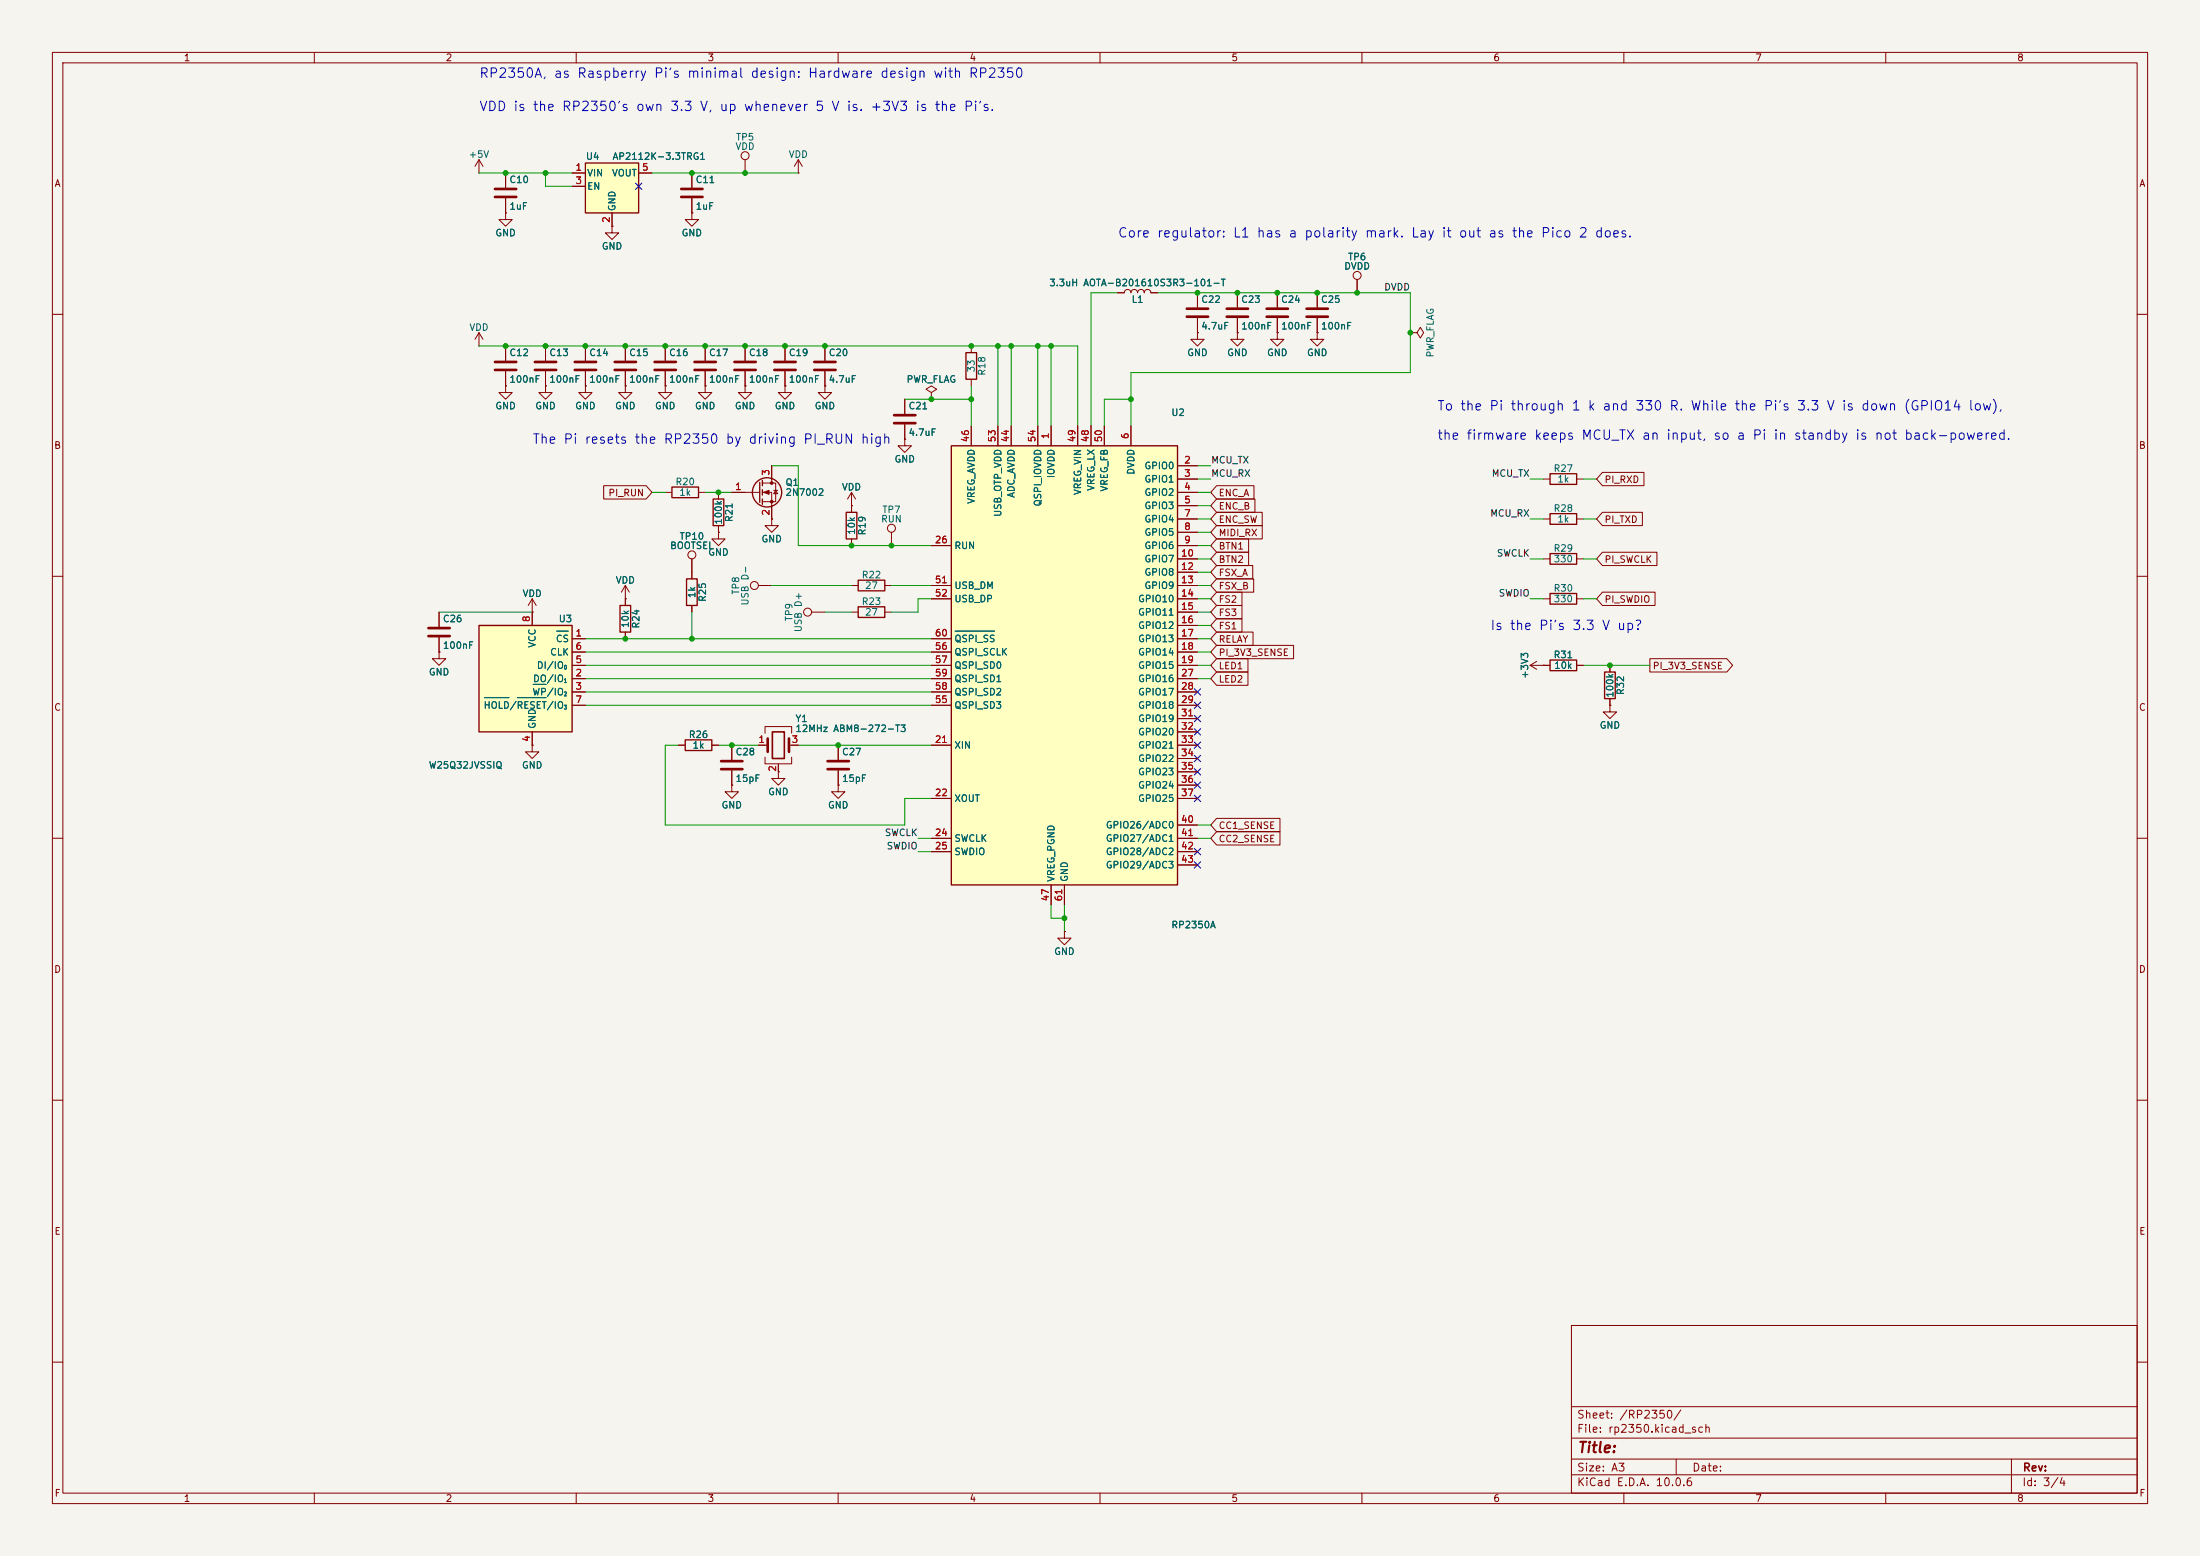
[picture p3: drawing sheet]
<svg xmlns="http://www.w3.org/2000/svg" width="420mm" height="297mm" viewBox="0 0 420 297" stroke-linecap="round" stroke-linejoin="round" font-family="sans-serif">
<path d="M0 0h420v297h-420z" fill="#f5f4ef" stroke="#f5f4ef" stroke-width=".19"/>
<g fill="none" stroke="#840000" stroke-width=".19">
<path d="M10 10h400v277h-400zM12 12h396v273h-396zM60 10v2M110 10v2M160 10v2M210 10v2M260 10v2M310 10v2M360 10v2M91.4 33h.1M91.4 30.5l-.7 1.3M91.4 30.5l.8 1.3"/>
<path d="M91.4 30.5v2.5M96.5 33v2.8M96.5 37.8v2.8M142.2 30.5v2.5M152.4 33h.1M152.4 30.5l-.8 1.3M152.4 30.5l.8 1.3M152.4 30.5v2.5M132.1 40.6v1.3h1.2l-1.2 1.3-1.3-1.3h1.3M132.1 40.6h.1M10 60h2M149.9 73.7v1.2h1.2l-1.2 1.3-1.3-1.3h1.3"/>
<path d="M149.9 73.7h.1M408 60h2M127 94h1.3M133.3 94h1.3M162.6 96.5h.1M162.6 94l-.8 1.3M162.6 94l.7 1.3M162.6 94v2.5M10 110h2M408 110h2M307.3 134.6v1.3h1.3l-1.3 1.3-1.2-1.3h1.2M307.3 134.6h.1"/>
<path d="M10 160h2M408 160h2M10 210h2M408 210h2M300 253h108v32h-108zM10 260h2M300 278.5h108M300 274.5h108M300 268.5h108M320 278.5v3M384 278.5v6.5M408 260h2"/>
<path d="M60 285v2M110 285v2M160 285v2M210 285v2M260 285v2M300 281.5h108M310 285v2M360 285v2"/>
<circle cx="142.2" cy="29.7" r=".76"/>
</g>
<path d="M128.3 93h5v2h-5z" fill="none" stroke="#840000" stroke-width=".25"/>
<path d="M94.5 36.1h4.1M94.5 37.6h4.1" fill="none" stroke="#840000" stroke-width=".51"/>
<path d="M111.8 31.1h10.1v9.5h-10.1z" fill="#ffffc2"/>
<path d="M111.8 31.1h10.1v9.5h-10.1zM184.4 67.3h2v5.1h-2zM295.9 90.4h5.1v2.1h-5.1zM295.9 98h5.1v2.1h-5.1zM295.9 113.3h5.1v2h-5.1zM295.9 105.7h5.1v2h-5.1zM306.3 128.3h2.1v5.1h-2.1z" fill="none" stroke="#840000" stroke-width=".25"/>
<g fill="none" stroke="#840000" stroke-width=".19">
<path d="M109.2 33h2.6M109.2 35.6h2.6M121.9 33h2.6M132.1 33v2.8M132.1 37.8v2.8M116.8 43.2v1.3h1.3l-1.3 1.2-1.2-1.2h1.2M116.8 43.2h.1M116.8 40.6v2.6M172.7 76.2v2.8M185.4 66v1.3M185.4 72.4v1.3M172.7 83.8v1.3h1.3l-1.3 1.3-1.3-1.3h1.3"/>
<path d="M172.7 83.8h.1M172.7 81v2.8M294.6 91.4h1.3M294.6 99.1h1.3M301 91.4h1.3M301 99.1h1.3M170.2 101.6v2.5M294.6 114.3h1.3M294.6 106.7h1.3M301 114.3h1.3M301 106.7h1.3M307.3 127v1.3"/>
<path d="M307.3 133.4v1.2"/>
<circle cx="170.2" cy="100.8" r=".76"/>
</g>
<path d="M130 36.1h4.1M130 37.6h4.1M170.7 79.2h4.1M170.7 80.8h4.1" fill="none" stroke="#840000" stroke-width=".51"/>
<path d="M181.6 85.1h43.2v83.8h-43.2z" fill="#ffffc2"/>
<path d="M181.6 85.1h43.2v83.8h-43.2zM118.4 115.6h2v5.1h-2zM131.1 110.5h2v5.1h-2zM295.9 126h5.1v2h-5.1zM130.8 141.2h5.1v2.1h-5.1z" fill="none" stroke="#840000" stroke-width=".25"/>
<g fill="none" stroke="#840000" stroke-width=".19">
<path d="M96.5 40.6v1.3h1.3l-1.3 1.3-1.3-1.3h1.3M96.5 40.6h.1M213.4 55.9h1.2a.64 .64 0 0 1 .7-.7 .64 .64 0 0 1 .6 .7 .64 .64 0 0 1 .6-.7 .64 .64 0 0 1 .7 .7 .64 .64 0 0 1 .6-.7 .64 .64 0 0 1 .6 .7 .64 .64 0 0 1 .7-.7 .64 .64 0 0 1 .6 .7h1.3M228.6 55.9v2.8M236.2 55.9v2.8M243.8 55.9v2.8M251.5 55.9v2.8M259.1 53.3v2.6M91.4 66h.1M91.4 63.5l-.7 1.3M91.4 63.5l.8 1.3M91.4 63.5v2.5"/>
<path d="M96.5 73.7v1.2h1.3l-1.3 1.3-1.3-1.3h1.3M96.5 73.7h.1M96.5 66v2.8M96.5 70.9v2.8M104.1 73.7v1.2h1.3l-1.3 1.3-1.2-1.3h1.2M104.1 73.7h.1M104.1 66v2.8M104.1 70.9v2.8M111.8 73.7v1.2h1.2l-1.2 1.3-1.3-1.3h1.3M111.8 73.7h.1M111.8 66v2.8M111.8 70.9v2.8"/>
<path d="M119.4 73.7v1.2h1.2l-1.2 1.3-1.3-1.3h1.3M119.4 73.7h.1M119.4 66v2.8M119.4 70.9v2.8M127 73.7v1.2h1.3l-1.3 1.3-1.3-1.3h1.3M127 73.7h.1M127 66v2.8M127 70.9v2.8M134.6 73.7v1.2h1.3l-1.3 1.3-1.3-1.3h1.3M134.6 73.7h.1M134.6 66v2.8M134.6 70.9v2.8"/>
<path d="M142.2 73.7v1.2h1.3l-1.3 1.3-1.2-1.3h1.2M142.2 73.7h.1M142.2 66v2.8M142.2 70.9v2.8M149.9 66v2.8M149.9 70.9v2.8M157.5 73.7v1.2h1.2l-1.2 1.3-1.3-1.3h1.3M157.5 73.7h.1M157.5 66v2.8M157.5 70.9v2.8M177.8 74.9l1-.6-1-.6-1 .6 1 .6v1.3M177.8 76.2h.1"/>
<path d="M228.6 63.5v1.3h1.3l-1.3 1.2-1.3-1.2h1.3M228.6 63.5h.1M228.6 60.7v2.8M236.2 63.5v1.3h1.3l-1.3 1.2-1.3-1.2h1.3M236.2 63.5h.1M236.2 60.7v2.8M243.8 63.5v1.3h1.3l-1.3 1.2-1.2-1.2h1.2M243.8 63.5h.1M243.8 60.7v2.8M251.5 63.5v1.3h1.2l-1.2 1.2-1.3-1.2h1.3M251.5 63.5h.1M251.5 60.7v2.8"/>
<path d="M269.2 63.5h1.3l.6-1 .7 1-.7 1-.6-1M269.2 63.5h.1M185.4 81.3v3.8M190.5 81.3v3.8M193 81.3v3.8M198.1 81.3v3.8M200.7 81.3v3.8M205.7 81.3v3.8M208.3 81.3v3.8M210.8 81.3v3.8M215.9 81.3v3.8M224.8 88.9h3.8"/>
<path d="M224.8 91.4h3.8M224.8 94h3.8M224.8 96.5h3.8M224.8 99.1h3.8M83.8 116.8v2.8M101.6 116.8h.1M101.6 114.3l-.8 1.3M101.6 114.3l.8 1.3M101.6 114.3v2.5M119.4 114.3h.1M119.4 111.8v3.8M119.4 111.8l-.8 1.2"/>
<path d="M119.4 111.8l.7 1.2M132.1 106.7v3.8M132.1 115.6v1.2M177.8 104.1h3.8M177.8 111.8h3.8M177.8 114.3h3.8M224.8 101.6h3.8M224.8 104.1h3.8M224.8 106.7h3.8M224.8 109.2h3.8M224.8 111.8h3.8M224.8 114.3h3.8"/>
<path d="M224.8 116.8h3.8M224.8 119.4h3.8M83.8 124.5v1.2h1.3l-1.3 1.3-1.3-1.3h1.3M83.8 124.5h.1M83.8 121.7v2.8M119.4 120.7v1.2M146 140v-1.3h5.1v1.3M177.8 121.9h3.8M177.8 124.5h3.8M177.8 127h3.8M177.8 129.5h3.8M177.8 132.1h3.8"/>
<path d="M177.8 134.6h3.8M224.8 121.9h3.8M224.8 124.5h3.8M224.8 127h3.8M224.8 129.5h3.8M224.8 132.1h3.8M224.8 134.6h3.8M224.8 137.2h3.8M224.8 139.7h3.8M292.1 127h3.8M292.1 127l1.3 .8M293.4 126.2l-1.3 .8"/>
<path d="M294.6 127h.1M301 127h1.3M101.6 142.2v1.3h1.3l-1.3 1.3-1.3-1.3h1.3M101.6 142.2h.1M129.5 142.2h1.3M135.9 142.2h1.3M139.7 149.9v1.2h1.3l-1.3 1.3-1.3-1.3h1.3M139.7 149.9h.1M139.7 142.2v2.8M139.7 147.1v2.8M144.8 142.2h1.8M146 144.5v1.3h5.1v-1.3"/>
<path d="M148.6 147.3v1.3h1.3l-1.3 1.3-1.3-1.3h1.3M148.6 147.3h.1M148.6 145.8v1.5M150.6 142.2h1.8M160 149.9v1.2h1.3l-1.3 1.3-1.3-1.3h1.3M160 149.9h.1M160 142.2v2.8M160 147.1v2.8M177.8 142.2h3.8M177.8 152.4h3.8M224.8 142.2h3.8M224.8 152.4h3.8"/>
<path d="M224.8 144.8h3.8M224.8 147.3h3.8M224.8 149.9h3.8M224.8 157.5h3.8M177.8 160h3.8M177.8 162.6h3.8M200.7 168.9v3.8M203.2 177.8v1.3h1.3l-1.3 1.2-1.3-1.2h1.3M203.2 177.8h.1M203.2 168.9v3.8M224.8 160h3.8M224.8 162.6h3.8"/>
<path d="M224.8 165.1h3.8"/>
<circle cx="259.1" cy="52.6" r=".76"/>
<circle cx="132.1" cy="105.9" r=".76"/>
</g>
<path d="M182.3 120.5h7.6" fill="none" stroke="#006464" stroke-width=".19"/>
<g fill="none" stroke="#840000" stroke-width=".51">
<path d="M226.6 58.9h4M234.2 58.9h4.1M241.8 58.9h4.1M249.4 58.9h4.1M94.5 69.1h4.1M94.5 70.6h4.1M102.1 69.1h4.1M102.1 70.6h4.1M109.7 69.1h4.1M109.7 70.6h4.1M117.3 69.1h4.1M117.3 70.6h4.1"/>
<path d="M125 69.1h4M125 70.6h4M132.6 69.1h4.1M132.6 70.6h4.1M140.2 69.1h4.1M140.2 70.6h4.1M147.8 69.1h4.1M147.8 70.6h4.1M155.4 69.1h4.1M155.4 70.6h4.1M226.6 60.5h4M234.2 60.5h4.1"/>
<path d="M241.8 60.5h4.1M249.4 60.5h4.1M81.8 119.9h4.1M81.8 121.4h4.1M137.7 145.3h4M137.7 146.8h4M146.6 141v2.5M150.6 141v2.5M158 145.3h4.1M158 146.8h4.1"/>
</g>
<path d="M147.4 139.7h2.3v5.1h-2.3z" fill="none" stroke="#840000" stroke-width=".3"/>
<path d="M91.4 119.4h17.8v20.3h-17.8z" fill="#ffffc2"/>
<g fill="none" stroke="#840000" stroke-width=".25">
<path d="M136.1 95.3h2.1v5h-2.1zM145 92.1v3.8M145.5 91.7v1M145.5 93.5v1M145.5 95.3v1M161.5 97.8h2.1v5.1h-2.1zM91.4 119.4h17.8v20.3h-17.8zM163.8 115.8h5.1v2.1h-5.1zM163.8 110.7h5.1v2.1h-5.1z"/>
<circle cx="146.4" cy="94" r="2.79"/>
</g>
<g fill="none" stroke="#840000" stroke-width=".19">
<path d="M96.5 33v2.8M96.5 37.8v2.8M109.2 33h2.6M109.2 35.6h2.6M121.9 33h2.6M132.1 33v2.8M132.1 37.8v2.8M96.5 40.6h.1M116.8 43.2h.1M116.8 40.6v2.6M132.1 40.6h.1M213.4 55.9h1.2"/>
<path d="M219.7 55.9h1.3M228.6 55.9v2.8M236.2 55.9v2.8M243.8 55.9v2.8M251.5 55.9v2.8M259.1 53.3v2.6M96.5 73.7h.1M96.5 66v2.8M96.5 70.9v2.8M104.1 73.7h.1M104.1 66v2.8M104.1 70.9v2.8"/>
<path d="M111.8 73.7h.1M111.8 66v2.8M111.8 70.9v2.8M119.4 73.7h.1M119.4 66v2.8M119.4 70.9v2.8M127 73.7h.1M127 66v2.8M127 70.9v2.8M134.6 73.7h.1M134.6 66v2.8M134.6 70.9v2.8"/>
<path d="M142.2 73.7h.1M142.2 66v2.8M142.2 70.9v2.8M149.9 73.7h.1M149.9 66v2.8M149.9 70.9v2.8M157.5 73.7h.1M157.5 66v2.8M157.5 70.9v2.8M172.7 76.2v2.8M177.8 76.2h.1M228.6 63.5h.1"/>
<path d="M228.6 60.7v2.8M236.2 63.5h.1M236.2 60.7v2.8M243.8 63.5h.1M243.8 60.7v2.8M251.5 63.5h.1M251.5 60.7v2.8M115.2 92.7h8.1l1.2 1.3-1.2 1.3h-8.1zM137.2 94v1.3M139.7 94h5.3M145.5 92.2h2.6v3.6h-2.6M145.5 94h1.8v5.1"/>
<path d="M147.3 99.1v1.2h1.3l-1.3 1.3-1.3-1.3h1.3M147.3 99.1h.1M147.3 88.9v3.3M147.7 93.6h.8M148.1 93.6l.4 .6h-.8zM162.6 96.5h.1M162.6 96.5v1.3M172.7 83.8h.1M172.7 81v2.8M185.4 81.3v3.8M190.5 81.3v3.8M193 81.3v3.8"/>
<path d="M198.1 81.3v3.8M200.7 81.3v3.8M205.7 81.3v3.8M208.3 81.3v3.8M210.8 81.3v3.8M215.9 81.3v3.8M224.8 94h3.8M224.8 88.9h3.8M224.8 91.4h3.8M224.8 96.5h3.8M224.8 99.1h3.8M232.3 92.7h7.1v2.6h-7.1l-1.2-1.3z"/>
<path d="M232.3 95.2h7.3v2.6h-7.3l-1.2-1.3zM232.3 97.8h8.7v2.5h-8.7l-1.2-1.2zM305.9 90.2h7.9v2.5h-7.9l-1.1-1.3zM305.9 97.8h7.6v2.5h-7.6l-1.1-1.2zM83.8 116.8v2.8M101.6 116.8h.1M101.6 116.8v2.6M119.4 114.3h.1M119.4 114.3v1.3M132.1 106.7v3.8M132.1 115.6v1.2M137.2 101.6v1.3h1.2l-1.2 1.2-1.3-1.2h1.3"/>
<path d="M137.2 101.6h.1M137.2 100.3v1.3M144.8 111.8h2.5M154.9 116.8h2.6M162.6 102.9v1.2M162.6 111.8h1.2M162.6 116.8h1.2M168.9 111.8h1.3M168.9 116.8h1.3M177.8 111.8h3.8M177.8 104.1h3.8M177.8 114.3h3.8"/>
<path d="M224.8 111.8h3.8M224.8 116.8h3.8M224.8 101.6h3.8M224.8 104.1h3.8M224.8 106.7h3.8M224.8 109.2h3.8M224.8 114.3h3.8M224.8 119.4h3.8M232.3 113h4.8v2.6h-4.8l-1.2-1.3zM232.3 115.6h4.8v2.5h-4.8l-1.2-1.3zM232.3 118.1h4.8v2.6h-4.8l-1.2-1.3zM232.3 100.3h8.7v2.6h-8.7l-1.2-1.3z"/>
<path d="M232.3 102.9h6.1v2.5h-6.1l-1.2-1.3zM232.3 105.4h6.1v2.6h-6.1l-1.2-1.3zM232.3 107.9h6.8v2.6h-6.8l-1.2-1.3zM232.3 110.5h7v2.5h-7l-1.2-1.2zM305.9 113h10.1v2.6h-10.1l-1.1-1.3zM305.9 105.4h10.4v2.6h-10.4l-1.1-1.3zM83.8 124.5h.1M83.8 121.7v2.8M101.6 139.7v2.5M109.2 121.9h2.6M109.2 129.5h2.6M109.2 132.1h2.6"/>
<path d="M109.2 127h2.6M109.2 124.5h2.6M109.2 134.6h2.6M119.4 120.7v1.2M177.8 121.9h3.8M177.8 129.5h3.8M177.8 132.1h3.8M177.8 127h3.8M177.8 124.5h3.8M177.8 134.6h3.8M224.8 121.9h3.8M224.8 129.5h3.8"/>
<path d="M224.8 132.1h3.8M224.8 127h3.8M224.8 124.5h3.8M224.8 134.6h3.8M224.8 137.2h3.8M224.8 139.7h3.8M232.3 128.3h5.9v2.5h-5.9l-1.2-1.3zM232.3 125.7h5.9v2.6h-5.9l-1.2-1.3zM232.3 120.6h6.9v2.6h-6.9l-1.2-1.3zM232.3 123.2h14.7v2.5h-14.7l-1.2-1.2zM294.6 127h.1M294.6 127h1.3"/>
<path d="M301 127h1.3M307.3 134.6h.1M307.3 127v1.3M307.3 133.4v1.2M315 125.7h14.7l1.1 1.3-1.1 1.3h-14.7zM101.6 142.2h.1M129.5 142.2h1.3M135.9 142.2h1.3M139.7 149.9h.1M139.7 142.2v2.8M139.7 147.1v2.8M144.8 142.2h1.2"/>
<path d="M148.6 147.3h.1M148.6 146.1v1.2M151.1 142.2h1.3M160 149.9h.1M160 142.2v2.8M160 147.1v2.8M177.8 142.2h3.8M177.8 152.4h3.8M224.8 142.2h3.8M224.8 152.4h3.8M224.8 144.8h3.8M224.8 147.3h3.8"/>
<path d="M224.8 149.9h3.8M224.8 157.5h3.8M232.3 158.7h12.1v2.6h-12.1l-1.2-1.3zM232.3 156.2h12.1v2.6h-12.1l-1.2-1.3zM177.8 160h3.8M177.8 162.6h3.8M200.7 168.9v3.8M203.2 177.8h.1M203.2 168.9v3.8M224.8 160h3.8M224.8 162.6h3.8M224.8 165.1h3.8"/>
<circle cx="144" cy="111.8" r=".76"/>
<circle cx="154.2" cy="116.8" r=".76"/>
</g>
<path d="M92.5 133.2h4.7M98.8 133.2h5.5M101.8 130.6h2.5M106.3 120.5h2.2M182.3 120.5h7.6" fill="none" stroke="#006464" stroke-width=".19"/>
<g fill="#840000" stroke="#840000" stroke-width=".19">
<path d="M145.8 94l1-.4v.8z"/>
<circle cx="147.3" cy="92.2" r=".25"/>
<circle cx="147.3" cy="95.8" r=".25"/>
</g>
<g fill="none" stroke="#009600" stroke-width=".19">
<path d="M91.4 33h17.8M104.1 33v2.6h5.1M124.5 33h27.9M213.4 55.9h-5.1v25.4M221 55.9h48.2v15.2h-53.3v10.2M91.4 66h114.3v15.3M172.7 76.2h12.7M185.4 73.7v7.6M190.5 66v15.3M193 66v15.3M198.1 66v15.3M200.7 66v15.3"/>
<path d="M215.9 76.2h-5.1v5.1M124.5 94h2.5M134.6 94h5.1M147.3 88.9h5.1v15.2h25.4M228.6 94h2.5M228.6 88.9h2.5M228.6 91.4h2.5M228.6 96.5h2.5M228.6 99.1h2.5M292.1 91.4h2.5M292.1 99.1h2.5M302.3 91.4h2.5"/>
<path d="M302.3 99.1h2.5M83.8 116.8h17.8M132.1 116.8v5.1M147.3 111.8h15.3M157.5 116.8h5.1M170.2 111.8h7.6M177.8 114.3h-2.5v2.5h-5.1M228.6 116.8h2.5M228.6 104.1h2.5M228.6 111.8h2.5M228.6 114.3h2.5M228.6 119.4h2.5"/>
<path d="M228.6 101.6h2.5M228.6 106.7h2.5M228.6 109.2h2.5M292.1 114.3h2.5M292.1 106.7h2.5M302.3 114.3h2.5M302.3 106.7h2.5M111.8 121.9h66M111.8 134.6h66M111.8 132.1h66M111.8 129.5h66M111.8 127h66"/>
<path d="M111.8 124.5h66M228.6 121.9h2.5M228.6 129.5h2.5M228.6 127h2.5M228.6 124.5h2.5M302.3 127h12.7M129.5 142.2h-2.5v15.3h45.7v-5.1h5.1M137.2 142.2h7.6M152.4 142.2h25.4M228.6 157.5h2.5M175.3 162.6h2.5M175.3 160h2.5"/>
<path d="M200.7 172.7v2.6h2.5M203.2 172.7v5.1M228.6 160h2.5"/>
</g>
<g fill="none" stroke="#000084" stroke-width=".19">
<path d="M121.3 35l1.2 1.2M122.5 35l-1.2 1.2M228 139.1l1.2 1.2M228 136.6l1.2 1.2M228 134l1.2 1.2M228 131.5l1.2 1.2M229.2 139.1l-1.2 1.2M229.2 136.6l-1.2 1.2M229.2 134l-1.2 1.2M229.2 131.5l-1.2 1.2M228 151.8l1.2 1.2M228 149.3l1.2 1.2"/>
<path d="M228 146.7l1.2 1.2M228 144.2l1.2 1.2M228 141.6l1.2 1.2M229.2 151.8l-1.2 1.2M229.2 149.3l-1.2 1.2M229.2 146.7l-1.2 1.2M229.2 144.2l-1.2 1.2M229.2 141.6l-1.2 1.2M228 164.5l1.2 1.2M228 162l1.2 1.2M229.2 164.5l-1.2 1.2M229.2 162l-1.2 1.2"/>
</g>
<g fill="#009600" stroke="#009600" stroke-width=".19">
<circle cx="96.5" cy="33" r=".46"/>
<circle cx="104.1" cy="33" r=".46"/>
<circle cx="132.1" cy="33" r=".46"/>
<circle cx="142.2" cy="33" r=".46"/>
<circle cx="185.4" cy="66" r=".46"/>
<circle cx="170.2" cy="104.1" r=".46"/>
<circle cx="177.8" cy="76.2" r=".46"/>
<circle cx="185.4" cy="76.2" r=".46"/>
<circle cx="190.5" cy="66" r=".46"/>
<circle cx="193" cy="66" r=".46"/>
<circle cx="119.4" cy="121.9" r=".46"/>
<circle cx="132.1" cy="121.9" r=".46"/>
<circle cx="139.7" cy="142.2" r=".46"/>
<circle cx="160" cy="142.2" r=".46"/>
<circle cx="203.2" cy="175.3" r=".46"/>
<circle cx="111.8" cy="66" r=".46"/>
<circle cx="119.4" cy="66" r=".46"/>
<circle cx="96.5" cy="66" r=".46"/>
<circle cx="142.2" cy="66" r=".46"/>
<circle cx="149.9" cy="66" r=".46"/>
<circle cx="104.1" cy="66" r=".46"/>
<circle cx="137.2" cy="94" r=".46"/>
<circle cx="127" cy="66" r=".46"/>
<circle cx="134.6" cy="66" r=".46"/>
<circle cx="157.5" cy="66" r=".46"/>
<circle cx="162.6" cy="104.1" r=".46"/>
<circle cx="215.9" cy="76.2" r=".46"/>
<circle cx="228.6" cy="55.9" r=".46"/>
<circle cx="198.1" cy="66" r=".46"/>
<circle cx="200.7" cy="66" r=".46"/>
<circle cx="236.2" cy="55.9" r=".46"/>
<circle cx="243.8" cy="55.9" r=".46"/>
<circle cx="269.2" cy="63.5" r=".46"/>
<circle cx="251.5" cy="55.9" r=".46"/>
<circle cx="259.1" cy="55.9" r=".46"/>
<circle cx="307.3" cy="127" r=".46"/>
</g>
<text font-size="2" fill="#840000" x="301" y="277.8">Title:</text>
<g font-size="1.8" fill="#0000c2">
<text x="91.4" y="15.3">RP2350A, as Raspberry Pi's minimal design: Hardware design with RP2350</text>
<text x="91.4" y="21.7">VDD is the RP2350's own 3.3 V, up whenever 5 V is. +3V3 is the Pi's.</text>
<text x="213.3" y="45.8">Core regulator: L1 has a polarity mark. Lay it out as the Pico 2 does.</text>
<text x="274.2" y="78.8">To the Pi through 1 k and 330 R. While the Pi's 3.3 V is down (GPIO14 low),</text>
<text x="101.5" y="85.2">The Pi resets the RP2350 by driving PI_RUN high</text>
<text x="274.2" y="84.4">the firmware keeps MCU_TX an input, so a Pi in standby is not back-powered.</text>
<text x="284.4" y="120.7">Is the Pi's 3.3 V up?</text>
</g>
<g font-size="1.5" fill="#840000">
<text x="300.9" y="273.8">File: rp2350.kicad_sch</text>
<text x="300.9" y="271.1">Sheet: /RP2350/</text>
<text x="300.9" y="281.2">Size: A3</text>
<text x="322.9" y="281.2">Date:</text>
<text x="386" y="281.2">Rev:</text>
<text x="300.9" y="284">KiCad E.D.A. 10.0.6</text>
<text x="385.9" y="284">Id: 3/4</text>
</g>
<g font-size="1.3" fill="#840000">
<text x="35" y="12">1</text>
<text x="85" y="12">2</text>
<text x="135" y="12">3</text>
<text x="185" y="12">4</text>
<text x="235" y="12">5</text>
<text x="285" y="12">6</text>
<text x="335" y="12">7</text>
<text x="385" y="12">8</text>
<text x="10.3" y="36">A</text>
<text x="408.3" y="36">A</text>
<text x="10.2" y="86">B</text>
<text x="408.2" y="86">B</text>
<text x="116" y="95">PI_RUN</text>
<text x="232.5" y="95">ENC_A</text>
<text x="306.2" y="92.5">PI_RXD</text>
<text x="232.5" y="97.6">ENC_B</text>
<text x="232.5" y="100.1">ENC_SW</text>
<text x="306.2" y="100.1">PI_TXD</text>
<text x="232.5" y="102.7">MIDI_RX</text>
<text x="232.5" y="105.2">BTN1</text>
<text x="232.5" y="107.7">BTN2</text>
<text x="306.2" y="107.7">PI_SWCLK</text>
<text x="232.5" y="110.3">FSX_A</text>
<text x="232.5" y="112.8">FSX_B</text>
<text x="232.5" y="115.4">FS2</text>
<text x="232.5" y="117.9">FS3</text>
<text x="306.2" y="115.4">PI_SWDIO</text>
<text x="232.5" y="120.4">FS1</text>
<text x="232.5" y="123">RELAY</text>
<text x="232.5" y="125.5">PI_3V3_SENSE</text>
<text x="232.5" y="130.6">LED2</text>
<text x="232.5" y="128.1">LED1</text>
<text x="315.4" y="128.1">PI_3V3_SENSE</text>
<text x="10.2" y="136">C</text>
<text x="408.2" y="136">C</text>
<text x="232.5" y="161.1">CC2_SENSE</text>
<text x="232.5" y="158.5">CC1_SENSE</text>
<text x="10.2" y="186">D</text>
<text x="408.2" y="186">D</text>
<text x="10.3" y="236">E</text>
<text x="408.3" y="236">E</text>
<text x="10.3" y="286">F</text>
<text x="35" y="287">1</text>
<text x="85" y="287">2</text>
<text x="135" y="287">3</text>
<text x="185" y="287">4</text>
<text x="235" y="287">5</text>
<text x="285" y="287">6</text>
<text x="335" y="287">7</text>
<text x="385" y="287">8</text>
<text x="408.3" y="286">F</text>
</g>
<g font-size="1.3" fill="#006464">
<text x="140.3" y="28.9">VDD</text>
<text x="140.4" y="27.1">TP5</text>
<text x="89.4" y="30.4">+5V</text>
<text x="97.1" y="35.3">C10</text>
<text x="111.7" y="30.8">U4</text>
<text x="112" y="34">VIN</text>
<text x="116.7" y="34">VOUT</text>
<text x="116.8" y="30.8">AP2112K-3.3TRG1</text>
<text x="132.7" y="35.3">C11</text>
<text x="150.5" y="30.4">VDD</text>
<text x="97.1" y="40.3">1uF</text>
<text x="112" y="36.5">EN</text>
<text x="117.8" y="40.4" transform="rotate(-90 117.8 40.4)">GND</text>
<text x="132.7" y="40.3">1uF</text>
<text x="94.5" y="45.4">GND</text>
<text x="114.8" y="48">GND</text>
<text x="130" y="45.4">GND</text>
<text x="256.5" y="51.8">DVDD</text>
<text x="257.2" y="50">TP6</text>
<text x="200.2" y="54.9">3.3uH AOTA-B201610S3R3-101-T</text>
<text x="215.9" y="58.1">L1</text>
<text x="229.2" y="58.1">C22</text>
<text x="236.8" y="58.1">C23</text>
<text x="244.5" y="58.1">C24</text>
<text x="252.1" y="58.1">C25</text>
<text x="89.5" y="63.4">VDD</text>
<text x="229.2" y="63.2">4.7uF</text>
<text x="236.8" y="63.2">100nF</text>
<text x="244.5" y="63.2">100nF</text>
<text x="252.1" y="63.2">100nF</text>
<text x="97.1" y="68.3">C12</text>
<text x="104.8" y="68.3">C13</text>
<text x="112.4" y="68.3">C14</text>
<text x="120" y="68.3">C15</text>
<text x="127.6" y="68.3">C16</text>
<text x="135.2" y="68.3">C17</text>
<text x="142.9" y="68.3">C18</text>
<text x="150.5" y="68.3">C19</text>
<text x="158.1" y="68.3">C20</text>
<text x="186.4" y="71.2" transform="rotate(-90 186.4 71.2)">33</text>
<text x="188.4" y="71.8" transform="rotate(-90 188.4 71.8)">R18</text>
<text x="226.5" y="68.3">GND</text>
<text x="234.2" y="68.3">GND</text>
<text x="241.8" y="68.3">GND</text>
<text x="249.4" y="68.3">GND</text>
<text x="274" y="68.3" transform="rotate(-90 274 68.3)">PWR_FLAG</text>
<text x="97.1" y="73.4">100nF</text>
<text x="104.8" y="73.4">100nF</text>
<text x="112.4" y="73.4">100nF</text>
<text x="120" y="73.4">100nF</text>
<text x="127.6" y="73.4">100nF</text>
<text x="135.2" y="73.4">100nF</text>
<text x="142.9" y="73.4">100nF</text>
<text x="150.5" y="73.4">100nF</text>
<text x="158.1" y="73.4">4.7uF</text>
<text x="173" y="73.4">PWR_FLAG</text>
<text x="94.5" y="78.4">GND</text>
<text x="102.1" y="78.4">GND</text>
<text x="109.7" y="78.4">GND</text>
<text x="117.3" y="78.4">GND</text>
<text x="124.9" y="78.4">GND</text>
<text x="132.6" y="78.4">GND</text>
<text x="140.2" y="78.4">GND</text>
<text x="147.8" y="78.4">GND</text>
<text x="155.4" y="78.4">GND</text>
<text x="173.3" y="78.4">C21</text>
<text x="173.3" y="83.5">4.7uF</text>
<text x="223.5" y="79.7">U2</text>
<text x="170.7" y="88.6">GND</text>
<text x="218.4" y="89.9">GPIO0</text>
<text x="128.8" y="92.9">R20</text>
<text x="129.6" y="94.9">1k</text>
<text x="149.8" y="93">Q1</text>
<text x="149.8" y="94.9">2N7002</text>
<text x="160.6" y="93.9">VDD</text>
<text x="194" y="95.1" transform="rotate(-90 194 95.1)">ADC_AVDD</text>
<text x="201.6" y="91.4" transform="rotate(-90 201.6 91.4)">IOVDD</text>
<text x="206.7" y="94.6" transform="rotate(-90 206.7 94.6)">VREG_VIN</text>
<text x="209.2" y="93.8" transform="rotate(-90 209.2 93.8)">VREG_LX</text>
<text x="211.8" y="93.9" transform="rotate(-90 211.8 93.9)">VREG_FB</text>
<text x="216.9" y="90.7" transform="rotate(-90 216.9 90.7)">DVDD</text>
<text x="218.4" y="92.4">GPIO1</text>
<text x="218.4" y="94.9">GPIO2</text>
<text x="296.5" y="90.4">R27</text>
<text x="297.2" y="92.4">1k</text>
<text x="138.1" y="100.2" transform="rotate(-90 138.1 100.2)">100k</text>
<text x="140.2" y="99.8" transform="rotate(-90 140.2 99.8)">R21</text>
<text x="168.1" y="100">RUN</text>
<text x="168.3" y="98.2">TP7</text>
<text x="186.4" y="96.3" transform="rotate(-90 186.4 96.3)">VREG_AVDD</text>
<text x="191.5" y="98.8" transform="rotate(-90 191.5 98.8)">USB_OTP_VDD</text>
<text x="199.1" y="96.8" transform="rotate(-90 199.1 96.8)">QSPI_IOVDD</text>
<text x="218.4" y="97.5">GPIO3</text>
<text x="218.4" y="100">GPIO4</text>
<text x="296.5" y="98">R28</text>
<text x="297.2" y="100">1k</text>
<text x="127.8" y="105.1">BOOTSEL</text>
<text x="129.6" y="103.3">TP10</text>
<text x="135.1" y="106.4">GND</text>
<text x="145.3" y="103.8">GND</text>
<text x="163.5" y="102.2" transform="rotate(-90 163.5 102.2)">10k</text>
<text x="165.6" y="102.3" transform="rotate(-90 165.6 102.3)">R19</text>
<text x="182.1" y="105.1">RUN</text>
<text x="218.4" y="102.6">GPIO5</text>
<text x="218.4" y="105.1">GPIO6</text>
<text x="218.4" y="107.6">GPIO7</text>
<text x="296.5" y="105.6">R29</text>
<text x="296.5" y="107.6">330</text>
<text x="117.4" y="111.7">VDD</text>
<text x="141.4" y="113.6" transform="rotate(-90 141.4 113.6)">TP8</text>
<text x="164.4" y="110.7">R22</text>
<text x="165" y="112.7">27</text>
<text x="182.1" y="112.7">USB_DM</text>
<text x="218.4" y="110.2">GPIO8</text>
<text x="218.4" y="112.7">GPIO9</text>
<text x="296.5" y="113.2">R30</text>
<text x="84.4" y="119.1">C26</text>
<text x="99.7" y="114.2">VDD</text>
<text x="106.6" y="119.1">U3</text>
<text x="120.3" y="120" transform="rotate(-90 120.3 120)">10k</text>
<text x="133" y="114.3" transform="rotate(-90 133 114.3)">1k</text>
<text x="135.1" y="115" transform="rotate(-90 135.1 115)">R25</text>
<text x="143.2" y="115.7" transform="rotate(-90 143.2 115.7)">USB D-</text>
<text x="151.6" y="118.7" transform="rotate(-90 151.6 118.7)">TP9</text>
<text x="164.4" y="115.8">R23</text>
<text x="165" y="117.8">27</text>
<text x="182.1" y="115.3">USB_DP</text>
<text x="217.2" y="115.3">GPIO10</text>
<text x="217.2" y="117.8">GPIO11</text>
<text x="296.5" y="115.3">330</text>
<text x="84.4" y="124.2">100nF</text>
<text x="102.6" y="123.7" transform="rotate(-90 102.6 123.7)">VCC</text>
<text x="104.9" y="125.4">CLK</text>
<text x="106" y="122.9">CS</text>
<text x="122.4" y="120.1" transform="rotate(-90 122.4 120.1)">R24</text>
<text x="153.4" y="120.8" transform="rotate(-90 153.4 120.8)">USB D+</text>
<text x="182.1" y="125.4">QSPI_SCLK</text>
<text x="182.1" y="122.9">QSPI_SS</text>
<text x="217.2" y="120.3">GPIO12</text>
<text x="217.2" y="122.9">GPIO13</text>
<text x="217.2" y="125.4">GPIO14</text>
<text x="296.5" y="125.9">R31</text>
<text x="81.8" y="129.2">GND</text>
<text x="101.7" y="130.5">DO/IO</text>
<text x="102.4" y="128">DI/IO</text>
<text x="182.1" y="128">QSPI_SD0</text>
<text x="182.1" y="130.5">QSPI_SD1</text>
<text x="217.2" y="128">GPIO15</text>
<text x="217.2" y="130.5">GPIO16</text>
<text x="292" y="129.7" transform="rotate(-90 292 129.7)">+3V3</text>
<text x="296.6" y="128">10k</text>
<text x="92.2" y="135.6">HOLD/RESET/IO</text>
<text x="101.5" y="133">WP/IO</text>
<text x="182.1" y="135.6">QSPI_SD3</text>
<text x="182.1" y="133">QSPI_SD2</text>
<text x="217.2" y="133">GPIO17</text>
<text x="217.2" y="135.6">GPIO18</text>
<text x="308.3" y="133.3" transform="rotate(-90 308.3 133.3)">100k</text>
<text x="310.3" y="132.8" transform="rotate(-90 310.3 132.8)">R32</text>
<text x="102.6" y="139.2" transform="rotate(-90 102.6 139.2)">GND</text>
<text x="131.4" y="141.2">R26</text>
<text x="132.1" y="143.2">1k</text>
<text x="151.7" y="138.1">Y1</text>
<text x="151.7" y="140">12MHz ABM8-272-T3</text>
<text x="182.1" y="143.2">XIN</text>
<text x="217.2" y="138.1">GPIO19</text>
<text x="217.2" y="140.7">GPIO20</text>
<text x="217.2" y="143.2">GPIO21</text>
<text x="305.3" y="139.4">GND</text>
<text x="81.8" y="147">W25Q32JVSSIQ</text>
<text x="99.5" y="147">GND</text>
<text x="140.3" y="144.5">C28</text>
<text x="140.3" y="149.6">15pF</text>
<text x="160.6" y="144.5">C27</text>
<text x="160.6" y="149.6">15pF</text>
<text x="217.2" y="145.7">GPIO22</text>
<text x="217.2" y="148.3">GPIO23</text>
<text x="137.6" y="154.6">GND</text>
<text x="146.5" y="152.1">GND</text>
<text x="158" y="154.6">GND</text>
<text x="182.1" y="153.4">XOUT</text>
<text x="217.2" y="150.8">GPIO24</text>
<text x="217.2" y="153.4">GPIO25</text>
<text x="182.1" y="161">SWCLK</text>
<text x="211" y="158.4">GPIO26/ADC0</text>
<text x="211" y="161">GPIO27/ADC1</text>
<text x="182.1" y="163.5">SWDIO</text>
<text x="211" y="163.5">GPIO28/ADC2</text>
<text x="211" y="166.1">GPIO29/ADC3</text>
<text x="201.6" y="168.4" transform="rotate(-90 201.6 168.4)">VREG_PGND</text>
<text x="204.2" y="168.4" transform="rotate(-90 204.2 168.4)">GND</text>
<text x="223.5" y="177.5">RP2350A</text>
<text x="201.1" y="182.6">GND</text>
</g>
<g font-size="1.3" fill="#a90000">
<text x="109.8" y="32.9">1</text>
<text x="109.8" y="35.4">3</text>
<text x="122.5" y="32.9">5</text>
<text x="116.7" y="42.6" transform="rotate(-90 116.7 42.6)">2</text>
<text x="200.5" y="83.9" transform="rotate(-90 200.5 83.9)">1</text>
<text x="215.8" y="83.9" transform="rotate(-90 215.8 83.9)">6</text>
<text x="185.3" y="84.5" transform="rotate(-90 185.3 84.5)">46</text>
<text x="190.4" y="84.5" transform="rotate(-90 190.4 84.5)">53</text>
<text x="192.9" y="84.5" transform="rotate(-90 192.9 84.5)">44</text>
<text x="198" y="84.5" transform="rotate(-90 198 84.5)">54</text>
<text x="205.6" y="84.5" transform="rotate(-90 205.6 84.5)">49</text>
<text x="208.1" y="84.5" transform="rotate(-90 208.1 84.5)">48</text>
<text x="210.7" y="84.5" transform="rotate(-90 210.7 84.5)">50</text>
<text x="226" y="88.8">2</text>
<text x="140.2" y="93.8">1</text>
<text x="147.2" y="90.9" transform="rotate(-90 147.2 90.9)">3</text>
<text x="226" y="91.3">3</text>
<text x="226" y="93.8">4</text>
<text x="147.2" y="98.5" transform="rotate(-90 147.2 98.5)">2</text>
<text x="226" y="96.4">5</text>
<text x="226" y="98.9">7</text>
<text x="226" y="101.5">8</text>
<text x="178.4" y="104">26</text>
<text x="225.4" y="106.5">10</text>
<text x="226" y="104">9</text>
<text x="178.4" y="111.6">51</text>
<text x="225.4" y="109.1">12</text>
<text x="225.4" y="111.6">13</text>
<text x="101.5" y="118.8" transform="rotate(-90 101.5 118.8)">8</text>
<text x="178.4" y="114.2">52</text>
<text x="225.4" y="114.2">14</text>
<text x="225.4" y="116.7">15</text>
<text x="225.4" y="119.2">16</text>
<text x="109.8" y="121.8">1</text>
<text x="109.8" y="124.3">6</text>
<text x="178.4" y="124.3">56</text>
<text x="178.4" y="121.8">60</text>
<text x="225.4" y="121.8">17</text>
<text x="225.4" y="124.3">18</text>
<text x="109.8" y="129.4">2</text>
<text x="109.8" y="131.9">3</text>
<text x="109.8" y="126.9">5</text>
<text x="178.4" y="126.9">57</text>
<text x="178.4" y="131.9">58</text>
<text x="178.4" y="129.4">59</text>
<text x="225.4" y="126.9">19</text>
<text x="225.4" y="129.4">27</text>
<text x="225.4" y="131.9">28</text>
<text x="109.8" y="134.5">7</text>
<text x="178.4" y="134.5">55</text>
<text x="225.4" y="134.5">29</text>
<text x="225.4" y="137">31</text>
<text x="101.5" y="141.7" transform="rotate(-90 101.5 141.7)">4</text>
<text x="144.7" y="142.1">1</text>
<text x="151" y="142.1">3</text>
<text x="178.4" y="142.1">21</text>
<text x="225.4" y="139.6">32</text>
<text x="225.4" y="142.1">33</text>
<text x="148.5" y="147.4" transform="rotate(-90 148.5 147.4)">2</text>
<text x="225.4" y="144.6">34</text>
<text x="225.4" y="147.2">35</text>
<text x="225.4" y="149.7">36</text>
<text x="178.4" y="152.3">22</text>
<text x="225.4" y="152.3">37</text>
<text x="178.4" y="159.9">24</text>
<text x="225.4" y="157.3">40</text>
<text x="225.4" y="159.9">41</text>
<text x="178.4" y="162.4">25</text>
<text x="225.4" y="162.4">42</text>
<text x="225.4" y="165">43</text>
<text x="200.5" y="172.2" transform="rotate(-90 200.5 172.2)">47</text>
<text x="203.1" y="172.2" transform="rotate(-90 203.1 172.2)">61</text>
</g>
<g font-size="1.3" fill="#0f0f0f">
<text x="264.1" y="55.8">DVDD</text>
<text x="231.1" y="88.8">MCU_TX</text>
<text x="231.1" y="91.3">MCU_RX</text>
<text x="284.7" y="91.3">MCU_TX</text>
<text x="284.4" y="98.9">MCU_RX</text>
<text x="285.6" y="106.6">SWCLK</text>
<text x="286" y="114.2">SWDIO</text>
<text x="168.8" y="159.9">SWCLK</text>
<text x="169.2" y="162.4">SWDIO</text>
</g>
<g font-size=".8" fill="#006464">
<text x="107.6" y="130.5">1</text>
<text x="107.6" y="128">0</text>
<text x="107.6" y="133.1">2</text>
<text x="107.6" y="135.6">3</text>
</g>
</svg>
